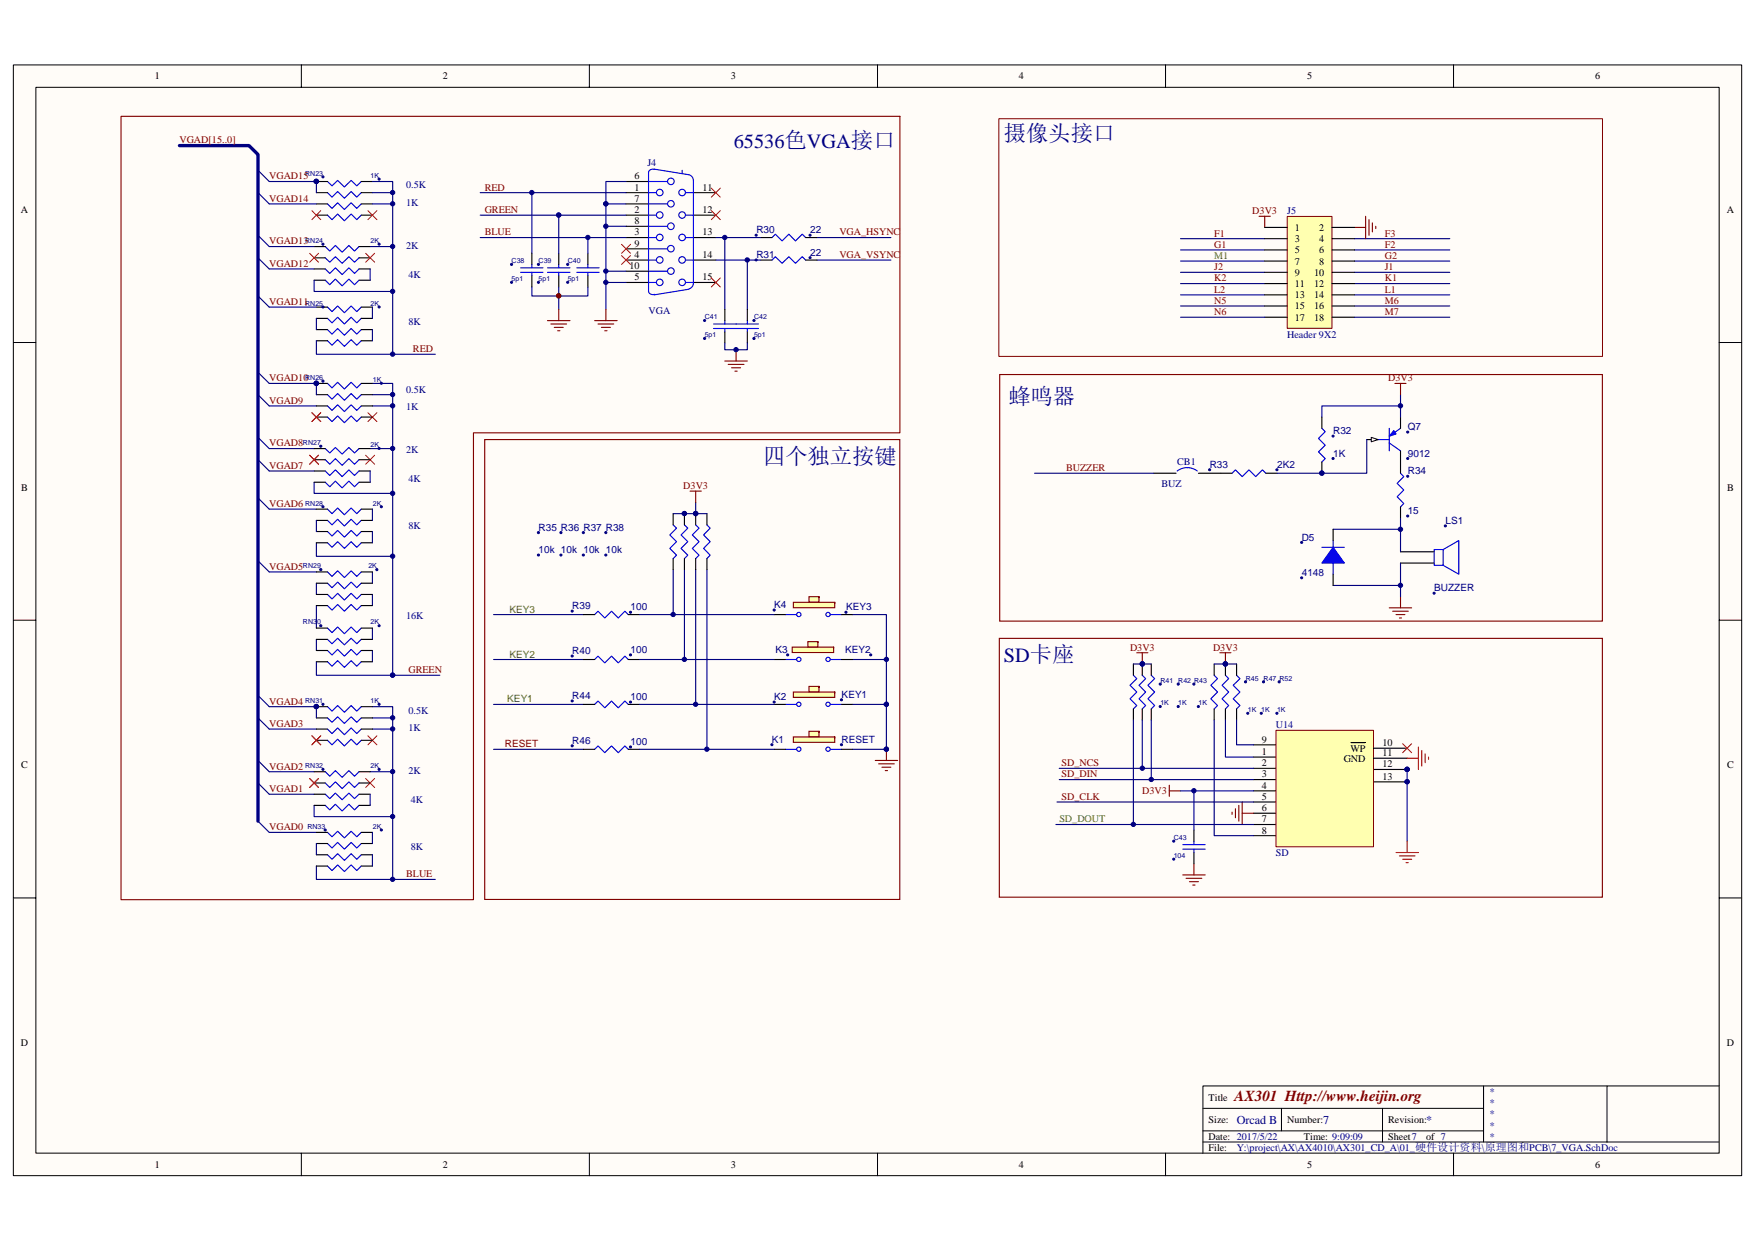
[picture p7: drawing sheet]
<svg xmlns="http://www.w3.org/2000/svg" width="297mm" height="210mm" viewBox="0 0 297 210" stroke-linecap="round" stroke-linejoin="round" font-family="sans-serif">
<path d="M2.3 11h292.5v187.9h-292.5z" fill="#fffcf8"/>
<path d="M2.3 11h292.5v187.9h-292.5z" fill="none" stroke="#000" stroke-width=".17"/>
<path d="M6.1 14.8h284.9v180.3h-284.9z" fill="#fffcf8"/>
<g fill="none" stroke="#000" stroke-width=".17">
<path d="M6.1 14.8h284.9v180.3h-284.9zM51 11v3.8M99.8 11v3.8M148.5 11v3.8M197.3 11v3.8M246 11v3.8M2.3 58h3.8M291 58h3.8M2.3 104.9h3.8M291 104.9h3.8M2.3 151.9h3.8M291 151.9h3.8"/>
<path d="M51 195.1v3.8M99.8 195.1v3.8M148.5 195.1v3.8M197.3 195.1v3.8M203.6 193.2h87.4M203.6 187.5h47.5M203.6 191.3h47.5M216.9 187.5v3.8M234 187.5v5.7M246 195.1v3.8M251.1 183.7v9.5M272 183.7h-68.4v11.4"/>
<path d="M291 183.7h-19v9.5"/>
</g>
<g fill="#000080" stroke="#000080" stroke-width=".17">
<circle cx="94.6" cy="50.1" r=".37"/>
<circle cx="238.2" cy="130.2" r=".36"/>
<circle cx="238.2" cy="132.3" r=".36"/>
</g>
<path d="M236.3 144.3h3.8M236.9 144.8h2.6M237.4 145.4h1.5M238 146h.4M238.2 142.3v2" fill="none" stroke="#f00" stroke-width=".19"/>
<path d="M212.1 126h3.8M212.1 128.1h3.8M212.1 130h3.8M212.1 131.9h3.8M212.1 133.8h3.8M212.1 135.7h3.8M212.1 137.6h3.8M212.1 139.5h3.8M232.5 130.2h5.7M232.5 132.3h5.7M212.1 141.4h3.8" fill="none" stroke="#000" stroke-width=".19"/>
<path d="M216 123.6h16.5v19.7h-16.5z" fill="#ffffb0"/>
<path d="M216 123.6h16.5v19.7h-16.5z" fill="none" stroke="#800000" stroke-width=".17"/>
<g fill="none" stroke="#000" stroke-width=".19">
<path d="M53.5 36.4h1.9M53.5 34.5h1.9M53.5 32.6h1.9M53.5 30.7h1.9M61.1 36.4h1.9M61.1 34.5h1.9M61.1 32.6h1.9M61.1 30.7h1.9M106 36.4h3.8M106 34.5h3.8M106 32.6h3.8M106 30.7h3.8"/>
<path d="M106 38.3h3.8M117.4 36.4h3.8M117.4 32.6h3.8M53.2 47.4h1.9M53.2 45.5h1.9M53.2 43.6h1.9M53.2 41.7h1.9M53.5 57.7h1.9M53.5 55.8h1.9M53.5 53.9h1.9M53.5 52h1.9M60.8 47.4h1.9"/>
<path d="M60.8 45.5h1.9M60.8 43.6h1.9M60.8 41.7h1.9M61.1 57.7h1.9M61.1 55.8h1.9M61.1 53.9h1.9M61.1 52h1.9M90 42.9v1.8M90 46.7v1.9M94.6 42.9v1.8M94.6 46.7v1.9M99.5 42.9v1.8"/>
<path d="M99.5 46.7v1.9M106 40.2h3.8M106 44h3.8M106 47.8h3.8M106 42.1h3.8M106 45.9h3.8M117.4 40.2h3.8M117.4 44h3.8M117.4 47.8h3.8M122.7 52.3v2M122.7 56.2v1.8M126.5 52.3v2"/>
<path d="M126.5 56.2v1.8M128.8 40.2h1.9M128.8 44h1.9M136.4 40.2h1.9M136.4 44h1.9M191.8 112.4v1.9M191.8 120v1.8M193.3 112.4v1.9M193.3 120v1.8M194.9 112.4v1.9M194.9 120v1.8M228.7 125.6h2.4"/>
<path d="M232.5 126.6h5.7M232.5 128.3h5.7"/>
</g>
<g fill="#000080" stroke="#000080" stroke-width=".17">
<path d="M196.2 115.6h.3v.3h-.3z" fill-rule="evenodd"/>
<path d="M196.2 119.4h.3v.3h-.3z" fill-rule="evenodd"/>
<path d="M199.3 115.6h.2v.3h-.2z" fill-rule="evenodd"/>
<path d="M199.3 119.4h.2v.3h-.2z" fill-rule="evenodd"/>
<path d="M201.9 115.6h.3v.3h-.3z" fill-rule="evenodd"/>
<path d="M202.7 119.4h.3v.3h-.3z" fill-rule="evenodd"/>
<path d="M54.5 29.8h.3v.2h-.3z" fill-rule="evenodd"/>
<path d="M64 30.2h.3v.2h-.3z" fill-rule="evenodd"/>
<path d="M54.5 41.2h.3v.2h-.3z" fill-rule="evenodd"/>
<path d="M64 41.2h.3v.2h-.3z" fill-rule="evenodd"/>
<path d="M54.5 51.8h.3v.3h-.3z" fill-rule="evenodd"/>
<path d="M64 51.8h.3v.3h-.3z" fill-rule="evenodd"/>
<path d="M127.9 39.7h.2v.2h-.2z" fill-rule="evenodd"/>
<path d="M137 39.7h.2v.2h-.2z" fill-rule="evenodd"/>
<path d="M127.9 43.9h.2v.2h-.2z" fill-rule="evenodd"/>
<path d="M137 43.5h.2v.2h-.2z" fill-rule="evenodd"/>
<path d="M119.1 54.1h.3v.2h-.3z" fill-rule="evenodd"/>
<path d="M119.1 57.1h.3v.3h-.3z" fill-rule="evenodd"/>
<path d="M127.5 54.1h.2v.2h-.2z" fill-rule="evenodd"/>
<path d="M86.5 44.6h.2v.3h-.2z" fill-rule="evenodd"/>
<path d="M86.5 47.7h.2v.2h-.2z" fill-rule="evenodd"/>
<path d="M91 44.6h.3v.3h-.3z" fill-rule="evenodd"/>
<path d="M91 47.7h.3v.2h-.3z" fill-rule="evenodd"/>
<path d="M96 44.6h.2v.3h-.2z" fill-rule="evenodd"/>
<path d="M96 47.7h.2v.2h-.2z" fill-rule="evenodd"/>
<circle cx="238.2" cy="130.2" r=".36"/>
<circle cx="238.2" cy="132.3" r=".36"/>
<circle cx="193.3" cy="112.3" r=".37"/>
<circle cx="191.8" cy="139.5" r=".37"/>
<circle cx="193.3" cy="130" r=".37"/>
<circle cx="53.5" cy="30.7" r=".37"/>
<circle cx="66.5" cy="32.6" r=".37"/>
<circle cx="66.5" cy="34.5" r=".36"/>
<circle cx="66.5" cy="41.7" r=".36"/>
<circle cx="66.5" cy="49.3" r=".37"/>
<circle cx="66.5" cy="59.9" r=".37"/>
<circle cx="66.5" cy="66.8" r=".36"/>
<circle cx="66.5" cy="68.7" r=".37"/>
<circle cx="66.5" cy="75.9" r=".37"/>
<circle cx="66.4" cy="83.5" r=".37"/>
<circle cx="66.5" cy="121.5" r=".37"/>
<circle cx="66.5" cy="123.3" r=".37"/>
<circle cx="66.5" cy="130.6" r=".37"/>
<circle cx="66.5" cy="138.2" r=".36"/>
<circle cx="66.5" cy="148.8" r=".37"/>
<circle cx="102.5" cy="34.5" r=".36"/>
<circle cx="102.5" cy="38.3" r=".37"/>
<circle cx="102.5" cy="45.9" r=".37"/>
<circle cx="102.5" cy="47.8" r=".36"/>
<circle cx="122.7" cy="40.2" r=".36"/>
<circle cx="126.5" cy="44" r=".37"/>
<circle cx="127.6" cy="57.3" r=".19"/>
<circle cx="124.6" cy="59.2" r=".37"/>
<circle cx="90" cy="32.6" r=".37"/>
<circle cx="94.6" cy="36.4" r=".37"/>
<circle cx="66.5" cy="94.1" r=".37"/>
<circle cx="66.5" cy="114.2" r=".37"/>
<circle cx="117.7" cy="86.9" r=".36"/>
<circle cx="150" cy="111.6" r=".36"/>
<circle cx="113.9" cy="104" r=".36"/>
<circle cx="115.8" cy="111.6" r=".36"/>
<circle cx="117.7" cy="119.2" r=".36"/>
<circle cx="119.6" cy="126.8" r=".37"/>
</g>
<path d="M238.2 128.3h1.9M240.1 126.4v3.8M240.6 127v2.6M241.2 127.6v1.5M241.8 128.1v.4" fill="none" stroke="#f00" stroke-width=".19"/>
<g fill="none" stroke="#800000" stroke-width=".19">
<path d="M92.7 54.3h3.8M93.2 54.8h2.7M93.8 55.4h1.5M94.4 56h.4M94.6 52.3v2M100.6 54.3h3.9M101.2 54.8h2.7M101.8 55.4h1.5M102.4 56h.3M102.5 52.3v2M124.6 59.2v1.9M122.7 61.1h3.8"/>
<path d="M123.3 61.7h2.6M123.8 62.2h1.5M124.4 62.8h.4M169.1 108h102.1v43.8h-102.1zM192.4 110.4h1.9M193.3 110.4v2M197.9 133.8h1.9M197.9 132.9v1.8M208.5 137.4v.4M209.1 136.8v1.6M209.7 136.3v2.6M210.2 135.7v3.8"/>
<path d="M210.2 137.6h2"/>
</g>
<g fill="none" stroke="#000080" stroke-width=".19">
<path d="M43.7 32.6l1.9 1.9h7.9M43.7 39.8l1.9 1.9h7.6M43.7 28.8l1.9 1.9M63 30.7h3.5v29.2M63 34.5h3.5M63 32.6h3.5M81.3 36.4h13.3v6.5M81.3 32.6h24.7M90 32.6v10.3M94.6 36.4h11.4M102.5 34.5v17.8M102.5 38.3h3.5"/>
<path d="M106 30.7h-3.5v3.8h3.5M43.7 43.6l1.9 1.9h7.6M43.7 50.1l1.9 1.9h7.9M53.2 47.4v1.9h13.3M53.5 57.7v2.2h20.2M53.5 53.9v1.9M62.7 45.5v1.9M62.7 41.7h3.8M63 52v1.9M63 55.8v1.9M81.3 40.2h24.7M94.6 48.6v3.7"/>
<path d="M102.5 45.9h3.5M102.5 47.8h3.5M121.2 40.2h7.6M121.2 44h7.6M122.7 58v1.2h3.8v-1.2M122.7 40.2v12.1M126.5 44v8.3M138.3 40.2h12.5M138.3 44h12.5M43.7 66.8l1.9 1.9h7.9M43.7 74l1.9 1.9h7.6M43.7 77.8l1.9 1.9h7.6"/>
<path d="M43.7 63l1.9 1.9M62.7 75.9h3.8M63 64.9h3.5v49.4h-13v-2.3M63 68.7h3.5M63 66.8h3.5M43.7 84.2l1.9 1.9h7.9M43.7 94.9l1.9 1.9h7.9M53.2 81.6v1.9h13.3M53.5 91.8v2.3h13M53.5 98.7v1.9M63 96.8v1.9M113.9 96.4v7.6"/>
<path d="M115.8 96.4v15.2M117.7 85v1.9M117.7 96.4v22.8M119.7 96.4v30.4M43.7 117.7l1.9 1.9M53.5 102.5v3.8M53.5 108.2v1.9M63 119.6h3.5v29.2M63 100.6v1.9M63 106.3v1.9M63 110.1v1.9M66.5 114.3h7.9"/>
<path d="M83.5 104h15.2M83.5 111.6h15.2M83.5 119.2h15.2M144.3 111.6h5.7M43.7 121.5l1.9 1.9h7.9M43.7 128.7l1.9 1.9h7.6M43.7 132.5l1.9 1.9h7.6M43.7 138.9l1.9 1.9h7.9M53.2 136.3v1.9h13.3M62.7 130.6h3.8M63 123.4h3.5M63 121.5h3.5"/>
<path d="M83.5 126.8h15.2M178.7 139.5h33.4M178.9 135.7h33.2M179.3 130h32.8M191.8 121.8v17.7M193.3 121.8v8.2M53.5 146.5v2.3h20.2"/>
</g>
<g fill="none" stroke="#00f" stroke-width=".19">
<path d="M55.4 36.4l.8 .8 .9-1 1.2 1.2 1.1-1.2 1 1 .7-.8M55.4 34.5l.8 .8 .9-1 1.2 1.2 1.1-1.2 1 1 .7-.8M55.4 32.6l.8 .8 .9-1 1.2 1.1 1.1-1.1 1 1 .7-.8M55.4 30.7l.8 .8 .9-1 1.2 1.1 1.1-1.1 1 1 .7-.8M109.8 36.4h1.3M109.8 32.6h1.3M109.8 34.5h3.2M109.8 38.3h3.2M109.8 29.2v20.1M109.8 30.7h3.2M110.7 28.6l5.9 1M110.8 28.7a.72 .72 0 0 0-1 .5"/>
<path d="M115.5 28.8v.6M116 36.4h1.4M116 32.6h1.4M116.7 29.6a.95 .95 0 0 1 .6 .9M117.4 30.5v17.5M55.1 47.4l.7 .8 1-1 1.1 1.2 1.2-1.2 .9 1 .8-.8M55.1 45.5l.7 .8 1-1 1.1 1.2 1.2-1.2 .9 1 .8-.8M55.1 43.6l.7 .8 1-1 1.1 1.2 1.2-1.2 .9 1 .8-.8M55.1 41.7l.7 .8 1-1 1.1 1.2 1.2-1.2 .9 1 .8-.8M55.4 57.7l.8 .7 .9-.9 1.2 1.1 1.1-1.1 1 .9 .7-.7M55.4 55.8l.8 .7 .9-.9 1.2 1.1 1.1-1.1 1 .9 .7-.7M55.4 53.9l.8 .7 .9-.9 1.2 1.1 1.1-1.1 1 .9 .7-.7"/>
<path d="M55.4 52l.8 .7 .9-.9 1.2 1.1 1.1-1.1 1 .9 .7-.7M88.1 46.1h3.8M88.1 45.3h3.8M90 44.7v.6M90 46.1v.6M92.7 46.1h3.8M92.7 45.3h3.8M94.6 44.7v.6M94.6 46.1v.6M97.6 46.1h3.8M97.6 45.3h3.8M99.5 44.7v.6"/>
<path d="M99.5 46.1v.6M109.8 40.2h1.3M109.8 44h1.3M109.8 47.8h1.3M109.8 49.3a.71 .71 0 0 0 1 .5M109.8 42.1h3.2M109.8 45.9h3.2M116 40.2h1.4M116 44h1.4M116 47.8h1.4M116.6 48.9l-5.9 1M117.3 48a.92 .92 0 0 1-.7 .9"/>
<path d="M120.8 55.6h7.6M120.8 54.8h7.6M122.7 54.3v.5M122.7 55.6v.6M126.5 54.3v.5M126.5 55.6v.6M130.7 40.2l.5-.6 1.2 1.2 1.1-1.2 1.1 1.2 1.2-1.2 .6 .6M130.7 44l.5-.6 1.2 1.2 1.1-1.2 1.1 1.2 1.2-1.2 .6 .6M132.9 111.6h1.9M140.5 111.6h1.9M191.8 114.3l.6 .5-1.1 1.2 1.1 1.1-1.1 1.1 1.1 1.2-.6 .6M193.3 114.3l.6 .5-1.1 1.2 1.1 1.1-1.1 1.1 1.1 1.2-.6 .6"/>
<path d="M194.9 114.3l.5 .5-1.1 1.2 1.1 1.1-1.1 1.1 1.1 1.2-.5 .6"/>
<circle cx="111.7" cy="36.4" r=".56"/>
<circle cx="111.7" cy="32.6" r=".56"/>
<circle cx="113.5" cy="38.3" r=".56"/>
<circle cx="113.6" cy="30.7" r=".55"/>
<circle cx="113.6" cy="34.5" r=".55"/>
<circle cx="115.5" cy="32.6" r=".55"/>
<circle cx="115.5" cy="36.4" r=".55"/>
<circle cx="111.7" cy="44" r=".56"/>
<circle cx="111.7" cy="40.2" r=".56"/>
<circle cx="111.7" cy="47.8" r=".56"/>
<circle cx="113.6" cy="45.9" r=".55"/>
<circle cx="113.6" cy="42.1" r=".55"/>
<circle cx="115.5" cy="44" r=".55"/>
<circle cx="115.5" cy="40.2" r=".55"/>
<circle cx="115.5" cy="47.8" r=".55"/>
</g>
<g fill="none" stroke="#f00" stroke-width=".17">
<path d="M52.8 35.6l1.5 1.6M54.3 35.6l-1.5 1.6M62.3 35.6l1.5 1.6M63.8 35.6l-1.5 1.6M120.4 35.6l1.5 1.6M120.4 31.8l1.5 1.6M121.9 35.6l-1.5 1.6M121.9 31.8l-1.5 1.6M52.4 42.9l1.5 1.5M53.9 42.9l-1.5 1.5M61.9 42.9l1.5 1.5M63.4 42.9l-1.5 1.5"/>
<path d="M105.2 41.3l1.5 1.6M105.2 43.2l1.5 1.5M106.7 41.3l-1.5 1.6M106.7 43.2l-1.5 1.5M120.4 47l1.5 1.6M121.9 47l-1.5 1.6M52.4 77l1.5 1.5M52.8 69.8l1.5 1.5M53.9 77l-1.5 1.5M54.3 69.8l-1.5 1.5M61.9 77l1.5 1.5M62.3 69.8l1.5 1.5"/>
<path d="M63.4 77l-1.5 1.5M63.8 69.8l-1.5 1.5M52.4 131.7l1.5 1.5M52.8 124.5l1.5 1.5M53.9 131.7l-1.5 1.5M54.3 124.5l-1.5 1.5M61.9 131.7l1.5 1.5M62.3 124.5l1.5 1.5M63.4 131.7l-1.5 1.5M63.8 124.5l-1.5 1.5"/>
</g>
<path d="M30.4 24.6h11.7l1.6 1.5v112.8" fill="none" stroke="#000080" stroke-width=".57"/>
<g fill="#ffffb0" stroke="#800000" stroke-width=".19">
<path d="M134.1 109.5v.9h7v-.9z" fill-rule="evenodd"/>
<path d="M136.7 108.6v.9h1.7v-.9z" fill-rule="evenodd"/>
</g>
<g fill="none" stroke="#00f" stroke-width=".19">
<path d="M132.9 119.2h1.9M140.5 119.2h1.9"/>
<circle cx="135.2" cy="111.6" r=".36"/>
<circle cx="140.2" cy="111.6" r=".37"/>
</g>
<path d="M131 111.6h1.9M142.4 111.6h1.9" fill="none" stroke="#000" stroke-width=".19"/>
<g fill="#000080" stroke="#000080" stroke-width=".17">
<path d="M133.2 110.7h.2v.2h-.2z" fill-rule="evenodd"/>
<path d="M147.2 110.7h.3v.2h-.3z" fill-rule="evenodd"/>
</g>
<g fill="#ffffb0" stroke="#800000" stroke-width=".19">
<path d="M134.3 117.1v.9h7v-.9z" fill-rule="evenodd"/>
<path d="M136.9 116.1v1h1.7v-1z" fill-rule="evenodd"/>
</g>
<g fill="none" stroke="#00f" stroke-width=".19">
<path d="M117.7 88.8l.6 .6-1.1 1.1 1.1 1.2-1.1 1.1 1.1 1.1-.6 .6M119.7 88.8l.5 .6-1.1 1.1 1.1 1.2-1.1 1.1 1.1 1.1-.5 .6M100.6 104l.6-.6 1.2 1.2 1.1-1.2 1.1 1.2 1.2-1.2 .5 .6M132.9 104h1.9M140.5 104h1.9"/>
<circle cx="135.2" cy="119.2" r=".36"/>
<circle cx="140.2" cy="119.2" r=".36"/>
</g>
<path d="M117.7 86.9v1.9M117.7 94.5v1.9M119.7 86.9v1.9M119.7 94.5v1.9M98.7 104h1.9M106.3 104h1.9M131 119.2h1.9M142.4 119.2h1.9" fill="none" stroke="#000" stroke-width=".19"/>
<g fill="#000080" stroke="#000080" stroke-width=".17">
<path d="M130.9 118.7h.3v.2h-.3z" fill-rule="evenodd"/>
<path d="M142.3 118.3h.3v.2h-.3z" fill-rule="evenodd"/>
<path d="M102.4 90h.3v.2h-.3z" fill-rule="evenodd"/>
<path d="M102.4 93.8h.3v.2h-.3z" fill-rule="evenodd"/>
<path d="M98.6 90h.3v.2h-.3z" fill-rule="evenodd"/>
<path d="M98.6 93.8h.3v.2h-.3z" fill-rule="evenodd"/>
<path d="M96.7 103.3h.3v.2h-.3z" fill-rule="evenodd"/>
<path d="M106.6 103.5h.2v.2h-.2z" fill-rule="evenodd"/>
<circle cx="117.7" cy="86.9" r=".36"/>
</g>
<g fill="#ffffb0" stroke="#800000" stroke-width=".19">
<path d="M134.3 101.9v.9h7v-.9z" fill-rule="evenodd"/>
<path d="M136.9 101v.9h1.7v-.9z" fill-rule="evenodd"/>
</g>
<g fill="none" stroke="#00f" stroke-width=".19">
<path d="M132.9 126.8h1.9M140.5 126.8h1.9"/>
<circle cx="135.2" cy="104" r=".36"/>
<circle cx="140.2" cy="104" r=".37"/>
</g>
<path d="M131 104h1.9M142.4 104h1.9" fill="none" stroke="#000" stroke-width=".19"/>
<g fill="#000080" stroke="#000080" stroke-width=".17">
<path d="M130.9 103.1h.3v.2h-.3z" fill-rule="evenodd"/>
<path d="M143.1 103.5h.2v.2h-.2z" fill-rule="evenodd"/>
</g>
<g fill="#ffffb0" stroke="#800000" stroke-width=".19">
<path d="M134.3 124.7v.9h7v-.9z" fill-rule="evenodd"/>
<path d="M136.9 123.7v1h1.7v-1z" fill-rule="evenodd"/>
</g>
<g fill="none" stroke="#00f" stroke-width=".19">
<path d="M55.1 79.7l.7 .8 1-1 1.1 1.1 1.2-1.1 .9 1 .8-.8M55.1 77.8l.7 .7 1-.9 1.1 1.1 1.2-1.1 .9 .9 .8-.7M55.1 75.9l.7 .7 1-.9 1.1 1.1 1.2-1.1 .9 .9 .8-.7M55.4 70.6l.8 .7 .9-.9 1.2 1.1 1.1-1.1 1 .9 .7-.7M55.4 68.7l.8 .7 .9-.9 1.2 1.1 1.1-1.1 1 .9 .7-.7M55.4 66.8l.8 .7 .9-.9 1.2 1.1 1.1-1.1 1 .9 .7-.7M55.4 64.9l.8 .7 .9-.9 1.2 1.1 1.1-1.1 1 .9 .7-.7M55.1 81.6l.7 .8 1-1 1.1 1.2 1.2-1.2 .9 1 .8-.8M55.4 91.8l.8 .8 .9-.9 1.2 1.1 1.1-1.1 1 .9 .7-.8M55.4 89.9l.8 .8 .9-1 1.2 1.2 1.1-1.2 1 1 .7-.8M55.4 88.1l.8 .7 .9-.9 1.2 1.1 1.1-1.1 1 .9 .7-.7M55.4 86.1l.8 .8 .9-.9 1.2 1.1 1.1-1.1 1 .9 .7-.8"/>
<path d="M55.4 98.7l.8 .7 .9-.9 1.2 1.1 1.1-1.1 1 .9 .7-.7M55.4 96.8l.8 .7 .9-.9 1.2 1.1 1.1-1.1 1 .9 .7-.7M113.9 88.8l.6 .6-1.1 1.1 1.1 1.2-1.1 1.1 1.1 1.1-.6 .6M115.8 88.8l.6 .6-1.1 1.1 1.1 1.2-1.1 1.1 1.1 1.1-.6 .6M55.4 119.6l.8 .7 .9-.9 1.2 1.1 1.1-1.1 1 .9 .7-.7M55.4 102.5l.8 .7 .9-.9 1.2 1.1 1.1-1.1 1 .9 .7-.7M55.4 100.6l.8 .7 .9-.9 1.2 1.1 1.1-1.1 1 .9 .7-.7M55.4 112l.8 .7 .9-.9 1.2 1.1 1.1-1.1 1 .9 .7-.7M55.4 110.1l.8 .7 .9-.9 1.2 1.1 1.1-1.1 1 .9 .7-.7M55.4 108.2l.8 .7 .9-.9 1.2 1.1 1.1-1.1 1 .9 .7-.7M55.4 106.3l.8 .7 .9-.9 1.2 1.1 1.1-1.1 1 .9 .7-.7M100.6 111.6l.6-.6 1.2 1.2 1.1-1.2 1.1 1.2 1.2-1.2 .5 .6"/>
<path d="M100.6 119.2l.6-.6 1.2 1.2 1.1-1.2 1.1 1.2 1.2-1.2 .5 .6M55.1 136.3l.7 .7 1-.9 1.1 1.1 1.2-1.1 .9 .9 .8-.7M55.1 134.4l.7 .7 1-.9 1.1 1.1 1.2-1.1 .9 .9 .8-.7M55.1 132.5l.7 .7 1-.9 1.1 1.1 1.2-1.1 .9 .9 .8-.7M55.1 130.6l.7 .7 1-.9 1.1 1.1 1.2-1.1 .9 .9 .8-.7M55.4 125.3l.8 .7 .9-.9 1.2 1.1 1.1-1.1 1 .9 .7-.7M55.4 123.4l.8 .7 .9-.9 1.2 1.1 1.1-1.1 1 .9 .7-.7M55.4 121.5l.8 .7 .9-.9 1.2 1.1 1.1-1.1 1 .9 .7-.7M100.6 126.8l.6-.6 1.2 1.2 1.1-1.2 1.1 1.2 1.2-1.2 .5 .6M55.4 146.5l.8 .8 .9-1 1.2 1.2 1.1-1.2 1 1 .7-.8M55.4 144.6l.8 .8 .9-1 1.2 1.2 1.1-1.2 1 1 .7-.8M55.4 142.7l.8 .8 .9-1 1.2 1.2 1.1-1.2 1 1 .7-.8"/>
<path d="M55.4 140.8l.8 .8 .9-.9 1.2 1.1 1.1-1.1 1 .9 .7-.8M200.2 143.7h3.8M200.2 142.9h3.8M202.1 142.3v.6M202.1 143.7v.6"/>
<circle cx="135.2" cy="126.8" r=".36"/>
<circle cx="140.2" cy="126.8" r=".37"/>
</g>
<g fill="none" stroke="#000" stroke-width=".19">
<path d="M53.2 79.7h1.9M53.2 77.8h1.9M53.2 75.9h1.9M53.5 70.6h1.9M53.5 68.7h1.9M53.5 66.8h1.9M53.5 64.9h1.9M60.8 79.7h1.9M60.8 77.8h1.9M60.8 75.9h1.9M61.1 70.6h1.9M61.1 68.7h1.9"/>
<path d="M61.1 66.8h1.9M61.1 64.9h1.9M53.2 81.6h1.9M53.5 91.8h1.9M53.5 89.9h1.9M53.5 88.1h1.9M53.5 86.1h1.9M53.5 98.7h1.9M53.5 96.8h1.9M60.8 81.6h1.9M61.1 91.8h1.9M61.1 89.9h1.9"/>
<path d="M61.1 88.1h1.9M61.1 86.1h1.9M61.1 98.7h1.9M61.1 96.8h1.9M113.9 86.9v1.9M113.9 94.5v1.9M115.8 86.9v1.9M115.8 94.5v1.9M53.5 119.6h1.9M53.5 102.5h1.9M53.5 100.6h1.9M53.5 112h1.9"/>
<path d="M53.5 110.1h1.9M53.5 108.2h1.9M53.5 106.3h1.9M61.1 119.6h1.9M61.1 102.5h1.9M61.1 100.6h1.9M61.1 112h1.9M61.1 110.1h1.9M61.1 108.2h1.9M61.1 106.3h1.9M98.7 111.6h1.9M98.7 119.2h1.9"/>
<path d="M106.3 111.6h1.9M106.3 119.2h1.9M53.2 136.3h1.9M53.2 134.4h1.9M53.2 132.5h1.9M53.2 130.6h1.9M53.5 125.3h1.9M53.5 123.4h1.9M53.5 121.5h1.9M60.8 136.3h1.9M60.8 134.4h1.9M60.8 132.5h1.9"/>
<path d="M60.8 130.6h1.9M61.1 125.3h1.9M61.1 123.4h1.9M61.1 121.5h1.9M98.7 126.8h1.9M106.3 126.8h1.9M131 126.8h1.9M142.4 126.8h1.9M53.5 146.5h1.9M53.5 144.6h1.9M53.5 142.7h1.9M53.5 140.8h1.9"/>
<path d="M61.1 146.5h1.9M61.1 144.6h1.9M61.1 142.7h1.9M61.1 140.8h1.9M202.1 140.5v1.8M202.1 144.3v1.9"/>
</g>
<g fill="#000080" stroke="#000080" stroke-width=".17">
<path d="M130.5 125.9h.3v.2h-.3z" fill-rule="evenodd"/>
<path d="M142.3 125.9h.3v.2h-.3z" fill-rule="evenodd"/>
<path d="M96.7 126.1h.3v.2h-.3z" fill-rule="evenodd"/>
<path d="M106.6 126.3h.2v.2h-.2z" fill-rule="evenodd"/>
<path d="M96.7 110.9h.3v.2h-.3z" fill-rule="evenodd"/>
<path d="M106.6 110.7h.2v.2h-.2z" fill-rule="evenodd"/>
<path d="M96.7 118.5h.3v.2h-.3z" fill-rule="evenodd"/>
<path d="M106.6 118.7h.2v.2h-.2z" fill-rule="evenodd"/>
<path d="M94.8 90h.3v.2h-.3z" fill-rule="evenodd"/>
<path d="M94.8 93.8h.3v.2h-.3z" fill-rule="evenodd"/>
<path d="M91 90h.3v.2h-.3z" fill-rule="evenodd"/>
<path d="M91 93.8h.3v.2h-.3z" fill-rule="evenodd"/>
<path d="M54.5 119.1h.3v.2h-.3z" fill-rule="evenodd"/>
<path d="M64 119.1h.3v.2h-.3z" fill-rule="evenodd"/>
<path d="M54.5 130.1h.3v.2h-.3z" fill-rule="evenodd"/>
<path d="M64 130.1h.3v.2h-.3z" fill-rule="evenodd"/>
<path d="M54.9 140.3h.3v.3h-.3z" fill-rule="evenodd"/>
<path d="M64.4 140.3h.3v.3h-.3z" fill-rule="evenodd"/>
<path d="M54.5 64.4h.3v.2h-.3z" fill-rule="evenodd"/>
<path d="M64.4 64.7h.3v.3h-.3z" fill-rule="evenodd"/>
<path d="M54.2 75.4h.2v.2h-.2z" fill-rule="evenodd"/>
<path d="M64 75.8h.3v.2h-.3z" fill-rule="evenodd"/>
<path d="M54.5 85.6h.3v.3h-.3z" fill-rule="evenodd"/>
<path d="M64.4 85.6h.3v.3h-.3z" fill-rule="evenodd"/>
<path d="M63.7 96.3h.2v.2h-.2z" fill-rule="evenodd"/>
<path d="M54.2 105.8h.2v.2h-.2z" fill-rule="evenodd"/>
<path d="M64 105.8h.3v.2h-.3z" fill-rule="evenodd"/>
<path d="M198.5 142.2h.3v.2h-.3z" fill-rule="evenodd"/>
<path d="M198.5 145.2h.3v.3h-.3z" fill-rule="evenodd"/>
<circle cx="115.8" cy="86.9" r=".36"/>
<circle cx="150" cy="126.8" r=".36"/>
<circle cx="53.5" cy="30.7" r=".37"/>
<circle cx="53.5" cy="119.5" r=".37"/>
<circle cx="53.5" cy="64.9" r=".37"/>
<circle cx="54.3" cy="96.4" r=".18"/>
<circle cx="99.5" cy="40.2" r=".36"/>
<circle cx="238.2" cy="130.2" r=".36"/>
<circle cx="237" cy="99" r=".37"/>
<circle cx="237" cy="89.6" r=".37"/>
</g>
<g fill="none" stroke="#800000" stroke-width=".19">
<path d="M20.5 19.7h131.8v53.5h-72.2v79h-59.6zM82 74.4h70.3v77.8h-70.3zM116.8 83.1h1.9M117.7 83.1v1.9M148.1 128.7h3.8M148.7 129.2h2.7M149.3 129.8h1.5M149.8 130.4h.4M150 126.8v1.9M200.2 148h3.8M200.7 148.6h2.7M201.3 149.2h1.5"/>
<path d="M201.9 149.8h.4M202.1 146.2v1.8"/>
</g>
<g fill="none" stroke="#000080" stroke-width=".19">
<path d="M45.6 30.7h7.9v1.9M90 48.6v1.5h9.5v-1.5M99.5 40.2v2.7M45.6 64.9h7.9v1.9M62.7 79.7v1.9M53.5 88.1v1.8M63 86.1v2M63 89.9v1.9M113.9 86.9h5.8M225.6 99.1h11.4M225.6 89.6h11.4M45.6 119.6h7.9v1.9"/>
<path d="M108.2 111.6h22.8M108.2 119.2h22.8M108.2 104h22.8M62.7 134.4v1.9M108.2 126.8h22.8M237.8 130.2h.4v12.1M53.5 142.7v1.9M63 140.8v1.9M63 144.6v1.9"/>
</g>
<path d="M52.4 77l1.5 1.5M52.8 69.8l1.5 1.5M53.9 77l-1.5 1.5M54.3 69.8l-1.5 1.5M52.4 131.7l1.5 1.5M52.8 124.5l1.5 1.5M53.9 131.7l-1.5 1.5M54.3 124.5l-1.5 1.5" fill="none" stroke="#f00" stroke-width=".17"/>
<path d="M225.6 92.6l1.9 2.7h-3.8z" fill="#00f"/>
<path d="M233.2 74.4h1.9M235.1 72.5v3.8M235.1 75l1.9 1.3M237 72.5l-1.9 1.3M223.7 92.6h3.8M225.6 92.6l1.9 2.7h-3.8zM225.6 91.5v1.1M225.6 95.3v1.9M237 80.1l.6 .5-1.1 1.2 1.1 1.1-1.1 1.2 1.1 1.1-.6 .6" fill="none" stroke="#00f" stroke-width=".19"/>
<path d="M237 78.2v1.9M225.6 89.6v1.9M225.6 97.2v1.9M237 85.8v1.9" fill="none" stroke="#000" stroke-width=".19"/>
<g fill="#000080" stroke="#000080" stroke-width=".17">
<path d="M220.2 91.7h.2v.2h-.2z" fill-rule="evenodd"/>
<path d="M220.2 97.7h.2v.2h-.2z" fill-rule="evenodd"/>
<path d="M238.1 80.5h.3v.2h-.3z" fill-rule="evenodd"/>
<path d="M238.1 87.2h.3v.2h-.3z" fill-rule="evenodd"/>
</g>
<path d="M235.9 72.9l.4 .5-1.2 .4z" fill="#00f"/>
<path d="M235.9 72.9l.4 .5-1.2 .4z" fill="none" stroke="#00f" stroke-width=".19"/>
<path d="M231.3 74.4h1.9" fill="none" stroke="#000" stroke-width=".19"/>
<path d="M232.1 74l1.1 .4-1.1 .4z" fill="#fffcf8"/>
<path d="M232.1 74l1.1 .4-1.1 .4z" fill="none" stroke="#000" stroke-width=".17"/>
<path d="M223.7 70.6v1.9M223.7 78.2v1.9M237 70.6v1.9M237 76.3v1.9M195.2 80.1h3.8M202.8 80.1h5.7M214.2 80.1h1.9M237 93.4h5.7M237 95.3h5.7" fill="none" stroke="#000" stroke-width=".19"/>
<g fill="#000080" stroke="#000080" stroke-width=".17">
<path d="M238.1 73h.3v.2h-.3z" fill-rule="evenodd"/>
<path d="M238.1 77.5h.3v.2h-.3z" fill-rule="evenodd"/>
<path d="M225.5 73.7h.2v.2h-.2z" fill-rule="evenodd"/>
<path d="M225.5 77.5h.2v.2h-.2z" fill-rule="evenodd"/>
<path d="M204.6 79.4h.3v.2h-.3z" fill-rule="evenodd"/>
<path d="M216 79.4h.3v.2h-.3z" fill-rule="evenodd"/>
<path d="M244.5 88.9h.3v.2h-.3z" fill-rule="evenodd"/>
<path d="M242.6 100.2h.2v.3h-.2z" fill-rule="evenodd"/>
<circle cx="223.7" cy="80.1" r=".36"/>
<circle cx="237" cy="68.7" r=".37"/>
<circle cx="150" cy="119.2" r=".36"/>
<circle cx="150" cy="126.8" r=".36"/>
</g>
<path d="M202.6 79.7l-.9-.5-.8-.1-.7 .1-1 .5M223.7 72.5l.6 .5-1.1 1.2 1.1 1.1-1.1 1.2 1.1 1.1-.6 .6M208.5 80.1l.6-.6 1.1 1.1 1.2-1.1 1.1 1.1 1.2-1.1 .5 .6M244.3 93l2.6-1.5v5.7l-2.6-1.5v-2.7h-1.6v2.7h1.6" fill="none" stroke="#00f" stroke-width=".19"/>
<g fill="none" stroke="#800000" stroke-width=".19">
<path d="M213.1 36.6h1.9M214.1 36.6v1.9M229.3 38.5h1.8M231.1 36.6v3.8M231.7 37.2v2.6M232.3 37.7v1.5M232.9 38.3v.4M169.2 63.4h102v41.7h-102zM236.1 64.9h1.9M237 64.9v1.9M235.1 102.8h3.8M235.7 103.4h2.7"/>
<path d="M236.3 104h1.5M236.9 104.6h.3M237 101v1.8"/>
</g>
<g fill="none" stroke="#000080" stroke-width=".19">
<path d="M199.8 40.4h14.3M199.8 42.3h14.3M199.8 44.2h14.3M199.8 46.1h14.3M199.8 48h14.3M199.8 49.9h14.3M199.8 51.8h14.3M229.3 40.4h16.1M229.3 42.3h16.1M229.3 44.2h16.1M229.3 46.1h16.1M229.3 48h16.1"/>
<path d="M229.3 49.9h16.1M229.3 51.8h16.1M231.3 74.4v5.7h-15.2M237 66.8v3.8M237 68.7h-13.3v1.9M175.1 80.1h20.1M237 87.7v5.7M237 95.3v5.7M144.3 104h5.7v15.2h-5.7M150 119.2v7.6h-5.7M191.8 112.4h3.1"/>
</g>
<path d="M169.1 20.1h102.1v40.2h-102.1z" fill="none" stroke="#800000" stroke-width=".17"/>
<path d="M237.4 125.8l1.5 1.6M238.9 125.8l-1.5 1.6" fill="none" stroke="#f00" stroke-width=".17"/>
<circle cx="94.6" cy="50.1" r=".37" fill="#800000" stroke="#800000" stroke-width=".17"/>
<path d="M217.9 36.6h7.5v19h-7.5z" fill="#ffffb0"/>
<path d="M217.9 36.6h7.5v19h-7.5z" fill="none" stroke="#800000" stroke-width=".17"/>
<g fill="none" stroke="#000" stroke-width=".19">
<path d="M214.1 38.5h3.7M225.4 38.5h3.9M214.1 40.4h3.7M214.1 42.3h3.7M214.1 44.2h3.7M214.1 46.1h3.7M214.1 48h3.7M214.1 49.9h3.7M214.1 51.8h3.7M214.1 53.7h3.7M225.4 40.4h3.9M225.4 42.3h3.9"/>
<path d="M225.4 44.2h3.9M225.4 46.1h3.9M225.4 48h3.9M225.4 49.9h3.9M225.4 51.8h3.9M225.4 53.7h3.9M205.5 112.4v1.9M205.5 120v1.8M207.4 112.4v1.9M207.4 120v1.8M209.3 112.4v1.9M209.3 120v1.8"/>
</g>
<path d="M199.8 53.7h14.3M229.3 53.7h16.1M205.5 112.4h3.8M179.3 131.9h32.8M194.9 121.8v10.1M199.8 133.8h12.4M202.1 133.8v6.7M205.5 121.8v19.6h6.7M207.4 121.8v6.3h4.8M209.3 121.8v4.2h2.9" fill="none" stroke="#000080" stroke-width=".19"/>
<g fill="#000080" stroke="#000080" stroke-width=".17">
<path d="M210.7 115.2h.2v.3h-.2z" fill-rule="evenodd"/>
<path d="M211.1 120.6h.2v.2h-.2z" fill-rule="evenodd"/>
<path d="M213.7 115.2h.3v.3h-.3z" fill-rule="evenodd"/>
<path d="M213.3 120.6h.3v.2h-.3z" fill-rule="evenodd"/>
<path d="M216.4 115.2h.2v.3h-.2z" fill-rule="evenodd"/>
<path d="M216 120.6h.3v.2h-.3z" fill-rule="evenodd"/>
<circle cx="194.9" cy="131.9" r=".36"/>
<circle cx="207.4" cy="112.3" r=".37"/>
<circle cx="202.1" cy="133.8" r=".36"/>
</g>
<path d="M205.5 114.3l.6 .5-1.2 1.2 1.2 1.1-1.2 1.1 1.2 1.2-.6 .6M207.4 114.3l.6 .5-1.2 1.2 1.2 1.1-1.2 1.1 1.2 1.2-.6 .6M209.3 114.3l.6 .5-1.2 1.2 1.2 1.1-1.2 1.1 1.2 1.2-.6 .6" fill="none" stroke="#00f" stroke-width=".19"/>
<path d="M206.5 110.4h1.8M207.4 110.4v2" fill="none" stroke="#800000" stroke-width=".19"/>
<g font-size="3.8" fill="#000080">
<text x="169.9" y="23.9">摄像头接口</text>
<text x="170.7" y="68.3">蜂鸣器</text>
<text x="129.2" y="78.6">四个独立按键</text>
</g>
<g font-size="3.4" fill="#000080">
<text x="124.2" y="25">65536色VGA接口</text>
<text x="169.9" y="112">SD卡座</text>
</g>
<text font-size="2.6" fill="#800000" x="208.9" y="186.2">AX301 Http://www.heijin.org</text>
<g font-size="2.1" fill="#000080">
<text x="209.3" y="190.1">Orcad B</text>
<text x="223.9" y="190.1">7</text>
<text x="241.4" y="190.1">*</text>
</g>
<g font-size="1.7">
<text x="26.2" y="13.4">1</text>
<text x="75" y="13.4">2</text>
<text x="123.7" y="13.4">3</text>
<text x="172.5" y="13.4">4</text>
<text x="221.2" y="13.4">5</text>
<text x="270" y="13.4">6</text>
<text x="3.5" y="36">A</text>
<text x="107.4" y="32.2">1</text>
<text x="107.4" y="30.4">6</text>
<text x="107.4" y="34.1">7</text>
<text x="118.9" y="32.2">11</text>
<text x="292.3" y="36">A</text>
<text x="107.4" y="36">2</text>
<text x="107.4" y="39.8">3</text>
<text x="107.4" y="37.9">8</text>
<text x="107.4" y="41.7">9</text>
<text x="118.9" y="36">12</text>
<text x="118.9" y="39.8">13</text>
<text x="219.2" y="39.1">1</text>
<text x="219.2" y="41">3</text>
<text x="223.3" y="39.1">2</text>
<text x="223.3" y="41">4</text>
<text x="106.5" y="45.5">10</text>
<text x="107.4" y="43.6">4</text>
<text x="107.4" y="47.4">5</text>
<text x="118.9" y="43.6">14</text>
<text x="118.9" y="47.4">15</text>
<text x="219.2" y="42.9">5</text>
<text x="219.2" y="44.8">7</text>
<text x="219.2" y="46.7">9</text>
<text x="222.4" y="46.7">10</text>
<text x="223.3" y="42.9">6</text>
<text x="223.3" y="44.8">8</text>
<text x="219.2" y="48.6">11</text>
<text x="219.2" y="50.5">13</text>
<text x="219.2" y="52.4">15</text>
<text x="222.4" y="48.6">12</text>
<text x="222.4" y="50.5">14</text>
<text x="222.4" y="52.4">16</text>
<text x="219.2" y="54.3">17</text>
<text x="222.4" y="54.3">18</text>
<text x="3.6" y="83">B</text>
<text x="292.3" y="83">B</text>
<text x="213.6" y="125.7">9</text>
<text x="3.6" y="130">C</text>
<text x="213.6" y="127.7">1</text>
<text x="213.6" y="129.6">2</text>
<text x="213.6" y="131.6">3</text>
<text x="227.4" y="128.9">GND</text>
<text x="228.6" y="127.2">WP</text>
<text x="234" y="127.9">11</text>
<text x="234" y="126.2">10</text>
<text x="234" y="129.8">12</text>
<text x="234" y="131.9">13</text>
<text x="292.3" y="130">C</text>
<text x="213.6" y="133.5">4</text>
<text x="213.6" y="135.3">5</text>
<text x="213.6" y="137.2">6</text>
<text x="213.6" y="139.1">7</text>
<text x="213.6" y="141">8</text>
<text x="3.5" y="177">D</text>
<text x="292.3" y="177">D</text>
<text x="204.6" y="186.2">Title</text>
<text x="204.6" y="190">Size:</text>
<text x="217.9" y="190">Number:</text>
<text x="234.9" y="190">Revision:</text>
<text x="26.2" y="197.6">1</text>
<text x="75" y="197.6">2</text>
<text x="123.7" y="197.6">3</text>
<text x="172.5" y="197.6">4</text>
<text x="204.6" y="192.9">Date: 2017/5/22</text>
<text x="204.6" y="194.8">File:</text>
<text x="220.7" y="192.9">Time: 9:09:09</text>
<text x="221.2" y="197.6">5</text>
<text x="234.9" y="192.9">Sheet7</text>
<text x="241.4" y="192.9">of 7</text>
<text x="270" y="197.6">6</text>
</g>
<g font-size="1.7" fill="#800000">
<text x="30.4" y="24.3">VGAD[15..0]</text>
<text x="45.6" y="34.1">VGAD14</text>
<text x="45.6" y="30.4">VGAD15</text>
<text x="82" y="32.2">RED</text>
<text x="45.6" y="41.4">VGAD13</text>
<text x="82" y="36">GREEN</text>
<text x="82" y="39.8">BLUE</text>
<text x="142.1" y="39.8">VGA_HSYNC</text>
<text x="205.5" y="40">F1</text>
<text x="205.5" y="41.9">G1</text>
<text x="212" y="36.2">D3V3</text>
<text x="234.4" y="40">F3</text>
<text x="234.4" y="41.9">F2</text>
<text x="45.6" y="45.1">VGAD12</text>
<text x="142.1" y="43.6">VGA_VSYNC</text>
<text x="205.5" y="47.6">K2</text>
<text x="205.5" y="45.7">J2</text>
<text x="234.4" y="43.8">G2</text>
<text x="234.4" y="47.6">K1</text>
<text x="234.4" y="45.7">J1</text>
<text x="45.6" y="51.6">VGAD11</text>
<text x="205.5" y="53.3">N6</text>
<text x="205.5" y="51.4">N5</text>
<text x="205.5" y="49.5">L2</text>
<text x="234.4" y="53.3">M7</text>
<text x="234.4" y="51.4">M6</text>
<text x="234.4" y="49.5">L1</text>
<text x="69.9" y="59.6">RED</text>
<text x="45.6" y="64.5">VGAD10</text>
<text x="234.9" y="64.5">D3V3</text>
<text x="45.6" y="68.3">VGAD9</text>
<text x="45.6" y="75.5">VGAD8</text>
<text x="45.6" y="79.3">VGAD7</text>
<text x="115.7" y="82.7">D3V3</text>
<text x="180.4" y="79.7">BUZZER</text>
<text x="45.6" y="85.8">VGAD6</text>
<text x="45.6" y="96.4">VGAD5</text>
<text x="69.1" y="113.9">GREEN</text>
<text x="191.3" y="110.1">D3V3</text>
<text x="205.3" y="110.1">D3V3</text>
<text x="45.6" y="119.2">VGAD4</text>
<text x="45.6" y="123">VGAD3</text>
<text x="45.6" y="130.2">VGAD2</text>
<text x="85.5" y="126.4">RESET</text>
<text x="179.7" y="129.6">SD_NCS</text>
<text x="179.7" y="131.6">SD_DIN</text>
<text x="45.6" y="134">VGAD1</text>
<text x="179.7" y="135.3">SD_CLK</text>
<text x="193.3" y="134.4">D3V3</text>
<text x="45.6" y="140.5">VGAD0</text>
<text x="68.7" y="148.4">BLUE</text>
</g>
<g font-size="1.7" fill="#000080">
<text x="109.6" y="28.1">J4</text>
<text x="68.7" y="31.9">0.5K</text>
<text x="68.7" y="34.9">1K</text>
<text x="128" y="39.5">R30</text>
<text x="137.1" y="39.5">22</text>
<text x="217.9" y="36.2">J5</text>
<text x="68.7" y="42.1">2K</text>
<text x="69.1" y="47.1">4K</text>
<text x="128" y="43.6">R31</text>
<text x="137.1" y="43.3">22</text>
<text x="109.8" y="53.1">VGA</text>
<text x="69.1" y="55">8K</text>
<text x="217.9" y="57.1">Header 9X2</text>
<text x="68.7" y="66.4">0.5K</text>
<text x="68.7" y="69.4">1K</text>
<text x="68.7" y="76.7">2K</text>
<text x="225.7" y="73.4">R32</text>
<text x="225.7" y="77.3">1K</text>
<text x="238.3" y="72.8">Q7</text>
<text x="238.3" y="77.3">9012</text>
<text x="69.1" y="81.6">4K</text>
<text x="196.6" y="82.4">BUZ</text>
<text x="199.2" y="78.8">CB1</text>
<text x="204.7" y="79.1">R33</text>
<text x="216.2" y="79.1">2K2</text>
<text x="238.3" y="80.2">R34</text>
<text x="69.1" y="89.6">8K</text>
<text x="91.2" y="89.8">R35 R36 R37 R38</text>
<text x="238.3" y="87">15</text>
<text x="244.6" y="88.6">LS1</text>
<text x="91.2" y="93.6">10k 10k 10k 10k</text>
<text x="220.3" y="91.5">D5</text>
<text x="220.3" y="97.4">4148</text>
<text x="242.7" y="100">BUZZER</text>
<text x="68.7" y="104.8">16K</text>
<text x="96.9" y="103.1">R39</text>
<text x="106.7" y="103.3">100</text>
<text x="131" y="102.9">K4</text>
<text x="143.2" y="103.3">KEY3</text>
<text x="96.9" y="110.7">R40</text>
<text x="106.7" y="110.5">100</text>
<text x="131.3" y="110.5">K3</text>
<text x="143" y="110.5">KEY2</text>
<text x="96.9" y="118.3">R44</text>
<text x="106.7" y="118.4">100</text>
<text x="131" y="118.4">K2</text>
<text x="142.4" y="118.1">KEY1</text>
<text x="69.1" y="120.7">0.5K</text>
<text x="69.1" y="123.8">1K</text>
<text x="96.9" y="125.9">R46</text>
<text x="130.7" y="125.7">K1</text>
<text x="142.4" y="125.7">RESET</text>
<text x="216" y="123.2">U14</text>
<text x="69.1" y="131">2K</text>
<text x="106.7" y="126">100</text>
<text x="69.5" y="135.9">4K</text>
<text x="69.5" y="143.9">8K</text>
<text x="216" y="144.8">SD</text>
<text x="252" y="185.3">*</text>
<text x="252" y="187.2">*</text>
<text x="252" y="189.1">*</text>
<text x="252" y="191">*</text>
<text x="209.3" y="194.8">Y:\project\AX\AX4010\AX301_CD_A\01_硬件设计资料\原理图和PCB\7_VGA.SchDoc</text>
<text x="252" y="192.9">*</text>
</g>
<g font-size="1.7" fill="#00bf00">
<text x="205.5" y="43.8">M1</text>
<text x="86.2" y="103.7">KEY3</text>
<text x="86.2" y="111.3">KEY2</text>
<text x="85.8" y="118.8">KEY1</text>
<text x="179.3" y="139.1">SD_DOUT</text>
</g>
<g font-size="1.2" fill="#000080">
<text x="51.6" y="29.7">RN23</text>
<text x="62.7" y="30.1">1K</text>
<text x="51.6" y="41.1">RN24</text>
<text x="62.7" y="41.1">2K</text>
<text x="86.6" y="44.5">C38</text>
<text x="86.6" y="47.5">5p1</text>
<text x="91.2" y="44.5">C39</text>
<text x="91.2" y="47.5">5p1</text>
<text x="96.1" y="44.5">C40</text>
<text x="96.1" y="47.5">5p1</text>
<text x="51.6" y="51.7">RN25</text>
<text x="62.7" y="51.7">2K</text>
<text x="119.3" y="54">C41</text>
<text x="127.6" y="54">C42</text>
<text x="119.3" y="57">5p1</text>
<text x="127.6" y="57">5p1</text>
<text x="51.6" y="64.3">RN26</text>
<text x="63.1" y="64.6">1K</text>
<text x="51.3" y="75.3">RN27</text>
<text x="62.7" y="75.6">2K</text>
<text x="51.6" y="85.5">RN28</text>
<text x="63.1" y="85.5">2K</text>
<text x="51.3" y="96.2">RN29</text>
<text x="62.4" y="96.2">2K</text>
<text x="51.3" y="105.6">RN30</text>
<text x="62.7" y="105.6">2K</text>
<text x="51.6" y="118.9">RN31</text>
<text x="62.7" y="118.9">1K</text>
<text x="196.4" y="115.5">R41</text>
<text x="196.4" y="119.3">1K</text>
<text x="199.4" y="115.5">R42 R43</text>
<text x="199.4" y="119.3">1K</text>
<text x="202.9" y="119.3">1K</text>
<text x="210.8" y="115.1">R45</text>
<text x="213.9" y="115.1">R47 R52</text>
<text x="211.2" y="120.5">1K 1K</text>
<text x="216.2" y="120.5">1K</text>
<text x="51.6" y="130">RN32</text>
<text x="62.7" y="130">2K</text>
<text x="52" y="140.2">RN33</text>
<text x="63.1" y="140.2">2K</text>
<text x="198.7" y="142.1">C43</text>
<text x="198.7" y="145.1">104</text>
</g>
</svg>
